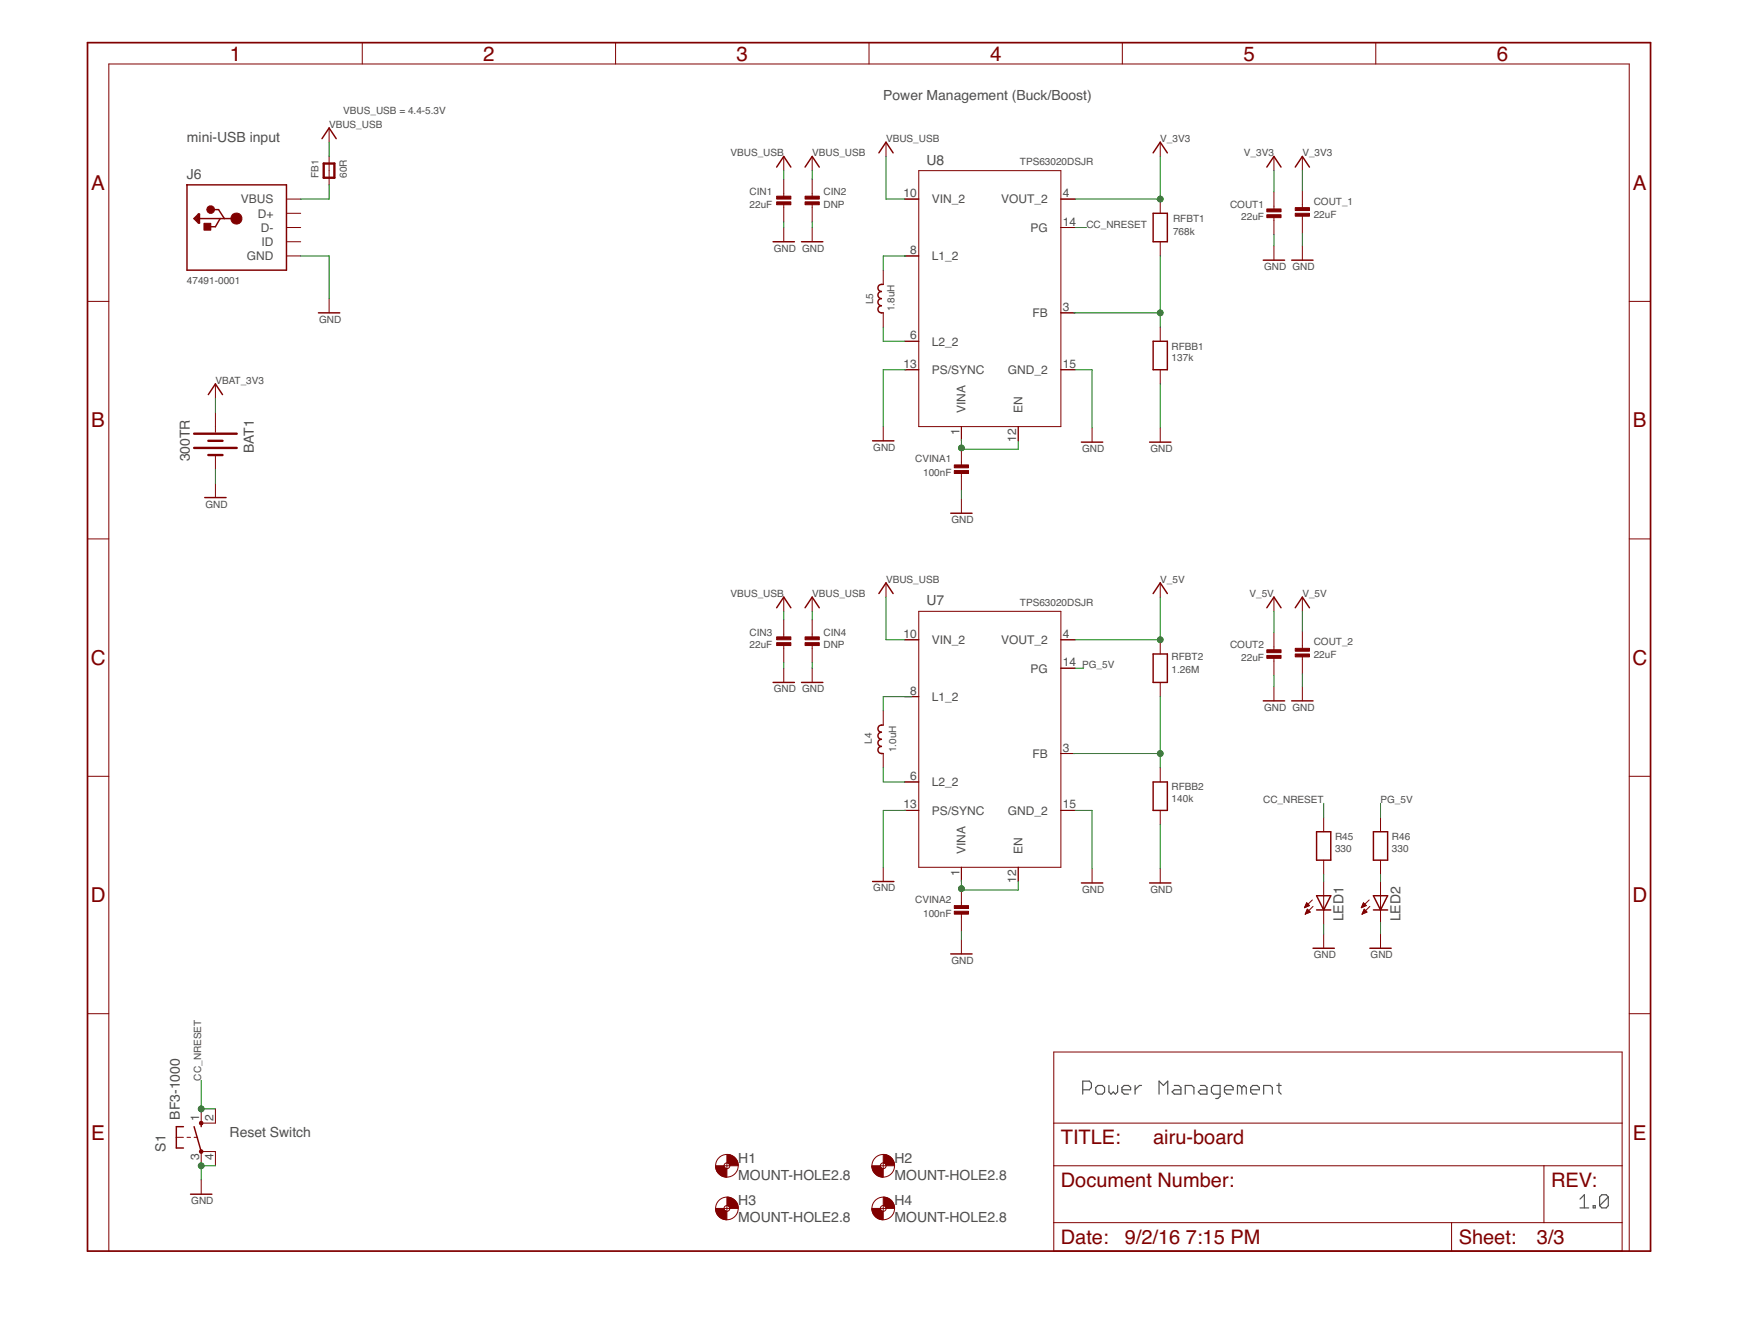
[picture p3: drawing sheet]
<svg xmlns="http://www.w3.org/2000/svg" width="279mm" height="216mm" viewBox="0 0 279 216" stroke-linecap="round" stroke-linejoin="round" font-family="sans-serif">
<g fill="none" stroke="#505050" stroke-width=".19">
<path d="M174.2 175.2h1l.4-.4v-.7l-.4-.3h-1v2.1M176.3 174.8l.3-.3h.7l.4 .3v.7l-.4 .4h-.7l-.3-.4zM178.4 174.5v1l.3 .4 .4-.4 .3 .4 .4-.4v-1M180.5 175.2h1.4v-.4l-.4-.3h-.7l-.3 .3v.7l.3 .4h.7M182.6 174.5v1.4M183.6 174.5h-.3l-.7 .7M186.4 175.9v-2.1l.7 .7 .7-.7v2.1M188.9 174.5h.7l.3 .3v1.1h-1l-.4-.4 .4-.3h1M190.6 175.9v-1.4h1.1l.3 .3v1.1M193.1 174.5h.7l.3 .3v1.1h-1l-.4-.4 .4-.3h1M196.3 175.9h-1.1l-.3-.4v-.7l.3-.3h1.1v1.8l-.4 .3h-.3M197 175.2h1.4v-.4l-.4-.3h-.7l-.3 .3v.7l.3 .4h.7"/>
<path d="M199.7 174.8l-.3-.3h-.3v1.4M199.7 174.8v1.1M199.7 174.8l.4-.3 .4 .3v1.1M201.2 175.2h1.4v-.4l-.4-.3h-.7l-.3 .3v.7l.3 .4h.7M203.3 175.9v-1.4h1l.4 .3v1.1M205.4 174.5h.7M205.7 174.1v1.4l.4 .4M254.1 192.8l.7-.7v2.1M254.1 194.2h1.4M256.3 193.8h.3v.4h-.3zM258.7 192.4v1.4l-.3 .4h-.7l-.4-.4M258.7 192.4l-.3-.3h-.7l-.4 .3v1.4"/>
<path d="M258.7 192.4l-1.4 1.4"/>
</g>
<g fill="none" stroke="#800000" stroke-width=".23">
<path d="M30 29.7h16.1v13.7h-16v-13.7M31.4 35.1l.3-.3v.7l-.1-.4M31.9 34.4h.2v1.5h-.2l-.7-.8zM31.9 34.4v1.3M32.1 35.1h5.9M34.2 33.7h1l.9 1.4M35.4 35.1l-.8 1.3h-1M51.8 22.3l1.1-1.7 1.2 1.7M124.4 38.9h3.4M124.9 26.9l1.2-1.8 1.1 1.8M128.9 38.9h3.5M129.5 26.9l1.1-1.8 1.2 1.8"/>
<path d="M141.4 24.6l1.1-1.7 1.2 1.7M185.5 34.3h2.3v4.6h-2.3zM185.5 24.6l1.1-1.7 1.2 1.7M203.8 26.9l1.1-1.8 1.2 1.8M208.3 26.9l1.2-1.8 1.1 1.8M51.2 50.3h3.5M142.1 45.7a.6 .6 0 0 0-.9 .4 .6 .6 0 0 0 .6 .8 .57 .57 0 0 0-.6 .5 .57 .57 0 0 0 .6 .6 .57 .57 0 0 0-.6 .6 .57 .57 0 0 0 .6 .5 .6 .6 0 0 0-.6 .8 .6 .6 0 0 0 .9 .4M185.5 54.9h2.3v4.5h-2.3zM203.2 41.8h3.4M207.8 41.8h3.4M32.9 80h3.5M33.5 63.4l1.1-1.7 1.2 1.7"/>
<path d="M140.4 70.9h3.4M173.9 71.1h3.5M184.9 71.1h3.4M124.9 97.7l1.2-1.7 1.1 1.7M129.5 97.7l1.1-1.7 1.2 1.7M141.4 95.4l1.1-1.7 1.2 1.7M152.9 82.5h3.5M185.5 95.4l1.1-1.7 1.2 1.7M203.8 97.7l1.1-1.7 1.2 1.7M208.3 97.7l1.2-1.7 1.1 1.7M124.4 109.7h3.4M128.9 109.7h3.5"/>
<path d="M142.1 116.6a.6 .6 0 0 0-.9 .4 .6 .6 0 0 0 .6 .7 .57 .57 0 0 0-.6 .6 .57 .57 0 0 0 .6 .6 .57 .57 0 0 0-.6 .5 .57 .57 0 0 0 .6 .6 .6 .6 0 0 0-.6 .7 .6 .6 0 0 0 .9 .4M185.5 105.1h2.3v4.6h-2.3zM203.2 112.7h3.4M207.8 112.7h3.4M185.5 125.7h2.3v4.6h-2.3zM211.8 133.7h2.3v4.6h-2.3zM220.9 133.7h2.3v4.6h-2.3zM140.4 141.7h3.4M152.9 153.4h3.5M173.9 141.9h3.5M184.9 141.9h3.4M211.2 152.4h3.4"/>
<path d="M211.8 144h2.3l-1.2 2.3zM211.8 146.3h2.3M220.3 152.4h3.5M220.9 146.3h2.3M220.9 144h2.3l-1.1 2.3zM29.5 181.1h-1.1v3.5h1.1M30.6 192h3.5M31.2 181.1l1.2 4M32.4 180.6v.5"/>
</g>
<g fill="#800000" stroke="#800000" stroke-width=".16">
<path d="M116.9 185.6a1.79 1.79 0 0 1 1.8 1.8h-1.3a.47 .47 0 0 0-.5-.4z" fill-rule="evenodd"/>
<path d="M115.1 187.4h1.4l.1 .3 .3 .2v1.4a1.82 1.82 0 0 1-1.8-1.9z" fill-rule="evenodd"/>
<path d="M142.1 185.6a1.79 1.79 0 0 1 1.8 1.8h-1.4a.43 .43 0 0 0-.4-.4z" fill-rule="evenodd"/>
<path d="M140.2 187.4h1.4l.2 .3 .3 .2v1.4a1.86 1.86 0 0 1-1.9-1.9z" fill-rule="evenodd"/>
<path d="M116.9 192.4a1.79 1.79 0 0 1 1.8 1.9h-1.3l-.2-.3-.3-.2z" fill-rule="evenodd"/>
<path d="M115.1 194.3h1.4l.1 .3 .3 .1v1.4a1.79 1.79 0 0 1-1.8-1.8z" fill-rule="evenodd"/>
<path d="M142.1 192.4a1.79 1.79 0 0 1 1.8 1.9h-1.4a.47 .47 0 0 0-.4-.5z" fill-rule="evenodd"/>
<path d="M140.2 194.3h1.4l.2 .3 .3 .1v1.4a1.82 1.82 0 0 1-1.9-1.8z" fill-rule="evenodd"/>
<circle cx="38" cy="35.1" r=".9"/>
<circle cx="33.9" cy="33.7" r=".63"/>
<circle cx="32.4" cy="185.1" r=".3"/>
<circle cx="32.4" cy="180.6" r=".3"/>
</g>
<g fill="#800000" stroke="#800000" stroke-width=".16">
<path d="M32.8 35.9h1.1v1.1h-1.1z"/>
<path d="M124.9 31.5h2.3v.5h-2.3z"/>
<path d="M124.9 32.4h2.3v.5h-2.3z"/>
<path d="M153.5 74.7h2.3v.5h-2.3z"/>
<path d="M153.5 75.6h2.3v.5h-2.3z"/>
<path d="M203.8 33.6h2.3v.5h-2.3z"/>
<path d="M203.8 34.5h2.3v.5h-2.3z"/>
<path d="M208.3 33.4h2.3v.4h-2.3z"/>
<path d="M208.3 34.3h2.3v.5h-2.3z"/>
<path d="M129.5 31.5h2.3v.5h-2.3z"/>
<path d="M129.5 32.4h2.3v.5h-2.3z"/>
<path d="M124.9 102.4h2.3v.4h-2.3z"/>
<path d="M124.9 103.3h2.3v.5h-2.3z"/>
<path d="M153.5 145.6h2.3v.4h-2.3z"/>
<path d="M153.5 146.5h2.3v.5h-2.3z"/>
<path d="M203.8 104.5h2.3v.4h-2.3z"/>
<path d="M203.8 105.4h2.3v.4h-2.3z"/>
<path d="M208.3 104.2h2.3v.5h-2.3z"/>
<path d="M208.3 105.1h2.3v.5h-2.3z"/>
<path d="M129.5 102.4h2.3v.4h-2.3z"/>
<path d="M129.5 103.3h2.3v.5h-2.3z"/>
</g>
<g fill="none" stroke="#800000" stroke-width=".16">
<path d="M58.3 6.9v3.4M99 6.9v3.4M139.8 6.9v3.4M180.5 6.9v3.4M221.3 6.9v3.4M46.1 34.3h2.3M46.1 36.6h2.3M46.1 32h2.3M46.1 38.9h2.3M52.9 20.6v2.3M52.9 25.1v4.6M126.1 25.1v2.3"/>
<path d="M126.1 28.8v3M126.1 32.7v3M126.1 36.6v2.3M130.6 25.1v2.3M130.6 28.8v3M130.6 32.7v3M130.6 36.6v2.3M142.5 22.9v2.2M145.5 32h2.3M147.8 27.4h22.8v41.2h-22.8zM170.6 36.6h2.3M170.6 32h2.3"/>
<path d="M186.6 22.9v2.2M186.6 32v2.3M186.6 38.9v2.2M204.9 25.1v2.3M204.9 30.9v2.9M204.9 34.8v2.9M204.9 39.5v2.3M209.5 25.1v2.3M209.5 30.6v3M209.5 34.5v3M209.5 39.5v2.3M14.1 48.5h3.4"/>
<path d="M46.1 41.1h2.3M52.9 48v2.3M142.1 43.4v2.3M142.1 50.3v2.3M145.5 41.1h2.3M145.5 54.9h2.3M145.5 59.4h2.3M170.6 59.4h2.3M170.6 50.3h2.3M186.6 52.6v2.3M186.6 59.4v2.3M262.1 48.5h3.4"/>
<path d="M34.6 61.7v2.3M34.6 66.3v3.2M34.6 73.2v2.2M34.6 77.7v2.3M142.1 68.6v2.3M154.6 68.6v2.3M154.6 72v3M154.6 75.9v2.9M163.8 68.6v2.3M175.7 68.8v2.3M186.6 68.8v2.3M14.1 86.6h3.4"/>
<path d="M126.1 96v2.3M126.1 99.7v2.9M130.6 96v2.3M130.6 99.7v2.9M142.5 93.7v2.3M147.8 98.3h22.8v41.1h-22.8zM154.6 80.2v2.3M186.6 93.7v2.3M204.9 96v2.3M209.5 96v2.3M262.1 86.6h3.4M126.1 103.5v3"/>
<path d="M126.1 107.4v2.3M130.6 103.5v3M130.6 107.4v2.3M142.1 114.3v2.3M145.5 102.8h2.3M145.5 112h2.3M170.6 102.8h2.3M170.6 107.4h2.3M186.6 102.8v2.3M186.6 109.7v2.3M204.9 101.7v3M204.9 105.6v3"/>
<path d="M204.9 110.4v2.3M209.5 101.5v3M209.5 105.4v2.9M209.5 110.4v2.3M14.1 124.8h3.4M142.1 121.1v2.3M142.1 139.4v2.3M145.5 125.7h2.3M145.5 130.3h2.3M154.6 139.4v2.3M163.8 139.4v2.3M170.6 130.3h2.3"/>
<path d="M170.6 121.1h2.3M175.7 139.7v2.2M186.6 123.4v2.3M186.6 130.3v2.3M186.6 139.7v2.2M212.9 131.4v2.3M212.9 138.3v2.3M222.1 131.4v2.3M222.1 138.3v2.3M262.1 124.8h3.4M154.6 142.9v2.9M154.6 146.7v3"/>
<path d="M154.6 151.1v2.3M209.8 145.9h.1M209.9 145.8h.2M209.9 145.7h.5M210 147h.1M210 145.6h.6M210 146.9h.2M210 145.5h.5M210 146.7h.4M210.1 145.4h.3M210.1 146.6h.6M210.1 145.3h.2"/>
<path d="M210.1 146.5h.6M210.2 145.2h.1M210.2 146.4h.4M210.2 146.3h.3M210.3 146.2h.1M210.3 146.2l.5 .4-.8 .4zM210.6 145.6l-.4-.5-.4 .8M210.6 145.6l-.8 .3M211.1 144.7l-1.3 1.2M211.2 145.7l-1.2 1.3M212.9 141.7v6.9M212.9 150.2v2.2"/>
<path d="M219 145.9h.1M219 145.8h.3M219.1 145.7h.4M219.1 147h.1M219.1 145.6h.7M219.1 146.9h.2M219.2 145.5h.5M219.2 146.7h.4M219.2 145.4h.4M219.2 146.6h.6M219.3 145.3h.2M219.3 146.5h.5"/>
<path d="M219.3 145.2h.1M219.3 146.4h.4M219.4 146.3h.2M219.4 146.2h.1M219.4 146.2l.5 .4-.8 .4zM219.8 145.6l-.5-.5-.3 .8M219.8 145.6l-.8 .3M220.2 144.7l-1.2 1.2M220.3 145.7l-1.2 1.3M222.1 141.7v6.9M222.1 150.2v2.2M14.1 163h3.4"/>
<path d="M32.4 178.3v2.3h2.2v-2.3M169.5 169.1h91.4v32h-91.4zM262.1 163h3.4M28.4 182.8h1.1M30.1 182.8h.5M31.2 182.8h.6M32.4 187.4v-2.3h2.2v2.3M32.4 189.7v2.3M116.5 187.4h.9M116.5 194.3h.9M116.9 187v.9M116.9 193.8v.9"/>
<path d="M141.6 187.4h.9M141.6 194.3h.9M142.1 187v.9M142.1 193.8v.9M169.5 187.4h91.4M169.5 196.6h91.4M169.5 180.6h91.4M233.5 196.6v4.5M248.3 187.4v9.2M17.5 201.1v-190.8h244.6v190.8"/>
<circle cx="116.9" cy="194.3" r="1.82"/>
<circle cx="116.9" cy="187.4" r="1.82"/>
<circle cx="116.9" cy="187.4" r=".47"/>
<circle cx="116.9" cy="194.3" r=".47"/>
<circle cx="142.1" cy="187.4" r="1.82"/>
<circle cx="142.1" cy="194.3" r="1.82"/>
<circle cx="142.1" cy="194.3" r=".47"/>
<circle cx="142.1" cy="187.4" r=".47"/>
</g>
<path d="M52.1 26.3h1.7v2.3h-1.7zM31.2 69.7h6.9M31.2 72h6.9M33.5 70.9h2.3M33.5 73.2h2.3" fill="none" stroke="#800000" stroke-width=".38"/>
<path d="M14.1 6.9h251.4v194.2h-251.4z" fill="none" stroke="#800000" stroke-width=".28"/>
<g fill="none" stroke="#008000" stroke-width=".16">
<path d="M52.9 22.9v2.2M52.9 29.7v2.3h-4.5M126.1 27.4v1.4M126.1 35.7v.9M130.6 27.4v1.4M130.6 35.7v.9M142.5 25.1v6.9h3M172.9 36.6h1.9M186.6 25.1v6.9h-13.7M204.9 27.4v3.5M204.9 37.7v1.8M209.5 27.4v3.2"/>
<path d="M209.5 37.5v2M48.4 41.1h4.5v6.9M142.1 52.6v2.3h3.4M145.7 41.1h-3.6v2.3M145.7 59.4h-3.6v9.2M172.7 50.3h13.9M172.9 59.4h2.8v9.4M186.6 41.1v11.5M34.6 64v2.3M34.6 75.4v2.3M154.6 70.6v1.6h9.2v-1.3M154.6 78.8v1.4"/>
<path d="M186.6 61.7v7.1M126.1 98.3v1.4M130.6 98.3v1.4M142.5 96v6.8h3M186.6 96v6.8h-13.7M204.9 98.3v3.4M209.5 98.3v3.2M126.1 106.5v.9M130.6 106.5v.9M146.6 112h-4.5v2.3M172.9 107.4h1.4M186.6 112v11.4"/>
<path d="M204.9 108.6v1.8M209.5 108.3v2.1M142.1 123.4v2.3h3.4M145.7 130.3h-3.6v9.1M172.7 121.1h13.9M172.9 130.3h2.8v9.4M186.6 132.6v7.1M212.9 129.1v2.3M222.1 129.1v2.3M154.6 141.5v1.6h9.2v-1.4M154.6 149.7v1.4M212.9 140.6v1.1"/>
<path d="M212.9 148.6v1.6M222.1 140.6v1.1M222.1 148.3v1.9M32.4 173.7v4.6h2.2M34.6 187.4h-2.2v2.3"/>
</g>
<g fill="#008000" stroke="#008000" stroke-width=".16">
<circle cx="32.4" cy="187.4" r=".47"/>
<circle cx="32.4" cy="178.3" r=".47"/>
<circle cx="186.6" cy="50.3" r=".47"/>
<circle cx="186.6" cy="32" r=".47"/>
<circle cx="154.6" cy="72" r=".47"/>
<circle cx="186.6" cy="121.1" r=".47"/>
<circle cx="154.6" cy="142.9" r=".47"/>
<circle cx="186.6" cy="102.8" r=".47"/>
</g>
<g font-size="3.3" fill="#800000">
<text x="37" y="9.7">1</text>
<text x="77.7" y="9.7">2</text>
<text x="118.5" y="9.7">3</text>
<text x="159.3" y="9.7">4</text>
<text x="200" y="9.7">5</text>
<text x="240.8" y="9.7">6</text>
<text x="14.7" y="30.5">A</text>
<text x="262.7" y="30.5">A</text>
<text x="14.7" y="68.7">B</text>
<text x="262.7" y="68.7">B</text>
<text x="14.6" y="106.9">C</text>
<text x="262.6" y="106.9">C</text>
<text x="14.6" y="145">D</text>
<text x="262.6" y="145">D</text>
<text x="14.7" y="183.2">E</text>
<text x="262.7" y="183.2">E</text>
</g>
<g font-size="3.2" fill="#800000">
<text x="170.6" y="184">TITLE:</text>
<text x="185.5" y="184">airu-board</text>
<text x="170.6" y="190.8">Document Number:</text>
<text x="249.5" y="190.8">REV:</text>
<text x="170.6" y="200">Date:</text>
<text x="180.9" y="200">9/2/16</text>
<text x="190.8" y="200">7:15 PM</text>
<text x="234.6" y="200">Sheet:</text>
<text x="247.2" y="200">3/3</text>
</g>
<g font-size="2.2" fill="#505050">
<text x="142.1" y="16">Power Management (Buck/Boost)</text>
<text x="30.1" y="22.9">mini-USB input</text>
<text x="30.1" y="28.8">J6</text>
<text x="149" y="26.5">U8</text>
<text x="30.5" y="74.2" transform="rotate(-90 30.5 74.2)">300TR</text>
<text x="40.8" y="72.9" transform="rotate(-90 40.8 72.9)">BAT1</text>
<text x="149" y="97.3">U7</text>
<text x="216.1" y="148.1" transform="rotate(-90 216.1 148.1)">LED1</text>
<text x="225.3" y="148.1" transform="rotate(-90 225.3 148.1)">LED2</text>
<text x="28.9" y="180" transform="rotate(-90 28.9 180)">BF3-1000</text>
<text x="26.6" y="185.1" transform="rotate(-90 26.6 185.1)">S1</text>
<text x="36.9" y="182.8">Reset Switch</text>
<text x="118.8" y="189.6">MOUNT-HOLE2.8</text>
<text x="118.8" y="186.9">H1</text>
<text x="143.9" y="189.6">MOUNT-HOLE2.8</text>
<text x="143.9" y="186.9">H2</text>
<text x="118.8" y="196.5">MOUNT-HOLE2.8</text>
<text x="118.8" y="193.7">H3</text>
<text x="143.9" y="196.5">MOUNT-HOLE2.8</text>
<text x="143.9" y="193.7">H4</text>
</g>
<g font-size="1.9" fill="#505050">
<text x="38.7" y="32.7">VBUS</text>
<text x="41.5" y="35">D+</text>
<text x="145.3" y="31.7">10</text>
<text x="149.9" y="32.7">VIN_2</text>
<text x="161" y="32.7">VOUT_2</text>
<text x="171" y="31.7">4</text>
<text x="39.7" y="41.8">GND</text>
<text x="41.9" y="37.3">D-</text>
<text x="42" y="39.6">ID</text>
<text x="146.4" y="40.8">8</text>
<text x="149.9" y="41.8">L1_2</text>
<text x="165.8" y="37.3">PG</text>
<text x="171" y="36.3">14</text>
<text x="166.1" y="51">FB</text>
<text x="171" y="50">3</text>
<text x="145.3" y="59.1">13</text>
<text x="146.4" y="54.5">6</text>
<text x="149.9" y="55.5">L2_2</text>
<text x="171" y="59.1">15</text>
<text x="149.9" y="60.1">PS/SYNC</text>
<text x="162.1" y="60.1">GND_2</text>
<text x="154.3" y="70" transform="rotate(-90 154.3 70)">1</text>
<text x="155.3" y="66.5" transform="rotate(-90 155.3 66.5)">VINA</text>
<text x="163.5" y="71" transform="rotate(-90 163.5 71)">12</text>
<text x="164.5" y="66.5" transform="rotate(-90 164.5 66.5)">EN</text>
<text x="145.3" y="102.5">10</text>
<text x="149.9" y="103.5">VIN_2</text>
<text x="161" y="103.5">VOUT_2</text>
<text x="171" y="107.1">14</text>
<text x="171" y="102.5">4</text>
<text x="146.4" y="111.7">8</text>
<text x="149.9" y="112.7">L1_2</text>
<text x="165.8" y="108.1">PG</text>
<text x="146.4" y="125.4">6</text>
<text x="166.1" y="121.8">FB</text>
<text x="171" y="120.8">3</text>
<text x="145.3" y="130">13</text>
<text x="149.9" y="126.4">L2_2</text>
<text x="149.9" y="131">PS/SYNC</text>
<text x="162.1" y="131">GND_2</text>
<text x="171" y="130">15</text>
<text x="155.3" y="137.3" transform="rotate(-90 155.3 137.3)">VINA</text>
<text x="164.5" y="137.3" transform="rotate(-90 164.5 137.3)">EN</text>
<text x="154.3" y="140.8" transform="rotate(-90 154.3 140.8)">1</text>
<text x="163.5" y="141.9" transform="rotate(-90 163.5 141.9)">12</text>
<text x="32" y="180.2" transform="rotate(-90 32 180.2)">1</text>
<text x="34.3" y="180.2" transform="rotate(-90 34.3 180.2)">2</text>
<text x="32" y="186.5" transform="rotate(-90 32 186.5)">3</text>
<text x="34.3" y="186.5" transform="rotate(-90 34.3 186.5)">4</text>
</g>
<g font-size="1.6" fill="#505050">
<text x="52.9" y="20.6">VBUS_USB</text>
<text x="55.2" y="18.3">VBUS_USB = 4.4-5.3V</text>
<text x="142.5" y="22.9">VBUS_USB</text>
<text x="186.6" y="22.9">V_3V3</text>
<text x="51.2" y="28.6" transform="rotate(-90 51.2 28.6)">FB1</text>
<text x="55.8" y="28.6" transform="rotate(-90 55.8 28.6)">60R</text>
<text x="117.5" y="25.1">VBUS_USB</text>
<text x="130.6" y="25.1">VBUS_USB</text>
<text x="164.1" y="26.5">TPS63020DSJR</text>
<text x="200.1" y="25.1">V_3V3</text>
<text x="209.5" y="25.1">V_3V3</text>
<text x="120.6" y="33.4">22uF</text>
<text x="120.6" y="31.3">CIN1</text>
<text x="132.5" y="33.4">DNP</text>
<text x="132.5" y="31.3">CIN2</text>
<text x="188.7" y="35.7">RFBT1</text>
<text x="197.9" y="33.4">COUT1</text>
<text x="199.7" y="35.4">22uF</text>
<text x="211.3" y="35">22uF</text>
<text x="211.3" y="32.9">COUT_1</text>
<text x="124.5" y="40.5">GND GND</text>
<text x="174.7" y="36.6">CC_NRESET</text>
<text x="188.7" y="37.7">768k</text>
<text x="30.1" y="45.7">47491-0001</text>
<text x="203.3" y="43.4">GND GND</text>
<text x="51.3" y="51.9">GND</text>
<text x="140.5" y="48.9" transform="rotate(-90 140.5 48.9)">L5</text>
<text x="143.9" y="50.1" transform="rotate(-90 143.9 50.1)">1.8uH</text>
<text x="188.5" y="58.1">137k</text>
<text x="188.5" y="56.2">RFBB1</text>
<text x="34.6" y="61.7">VBAT_3V3</text>
<text x="140.5" y="72.5">GND</text>
<text x="147.2" y="74.3">CVINA1</text>
<text x="148.5" y="76.6">100nF</text>
<text x="174.1" y="72.7">GND</text>
<text x="185" y="72.7">GND</text>
<text x="33" y="81.6">GND</text>
<text x="153" y="84.1">GND</text>
<text x="117.5" y="96">VBUS_USB</text>
<text x="130.6" y="96">VBUS_USB</text>
<text x="142.5" y="93.7">VBUS_USB</text>
<text x="186.6" y="93.7">V_5V</text>
<text x="201" y="96">V_5V</text>
<text x="209.5" y="96">V_5V</text>
<text x="164.1" y="97.4">TPS63020DSJR</text>
<text x="120.6" y="104.2">22uF</text>
<text x="120.6" y="102.2">CIN3</text>
<text x="132.5" y="104.2">DNP</text>
<text x="132.5" y="102.2">CIN4</text>
<text x="174.1" y="107.4">PG_5V</text>
<text x="188.5" y="106.1">RFBT2</text>
<text x="197.9" y="104.2">COUT2</text>
<text x="199.7" y="106.3">22uF</text>
<text x="211.3" y="105.8">22uF</text>
<text x="211.3" y="103.8">COUT_2</text>
<text x="124.5" y="111.3">GND GND</text>
<text x="188.5" y="108.2">1.26M</text>
<text x="140.2" y="119.5" transform="rotate(-90 140.2 119.5)">L4</text>
<text x="203.3" y="114.3">GND GND</text>
<text x="144.1" y="120.9" transform="rotate(-90 144.1 120.9)">1.0uH</text>
<text x="188.5" y="128.9">140k</text>
<text x="188.5" y="127.1">RFBB2</text>
<text x="203.2" y="129.1">CC_NRESET</text>
<text x="222.1" y="129.1">PG_5V</text>
<text x="214.7" y="136.9">330</text>
<text x="214.7" y="135.1">R45</text>
<text x="223.9" y="136.9">330</text>
<text x="223.9" y="135.1">R46</text>
<text x="140.5" y="143.3">GND</text>
<text x="174.1" y="143.5">GND</text>
<text x="185" y="143.5">GND</text>
<text x="147.2" y="145.1">CVINA2</text>
<text x="148.5" y="147.4">100nF</text>
<text x="153" y="155">GND</text>
<text x="211.3" y="154">GND</text>
<text x="220.5" y="154">GND</text>
<text x="32.4" y="173.7" transform="rotate(-90 32.4 173.7)">CC_NRESET</text>
<text x="30.8" y="193.6">GND</text>
</g>
</svg>
